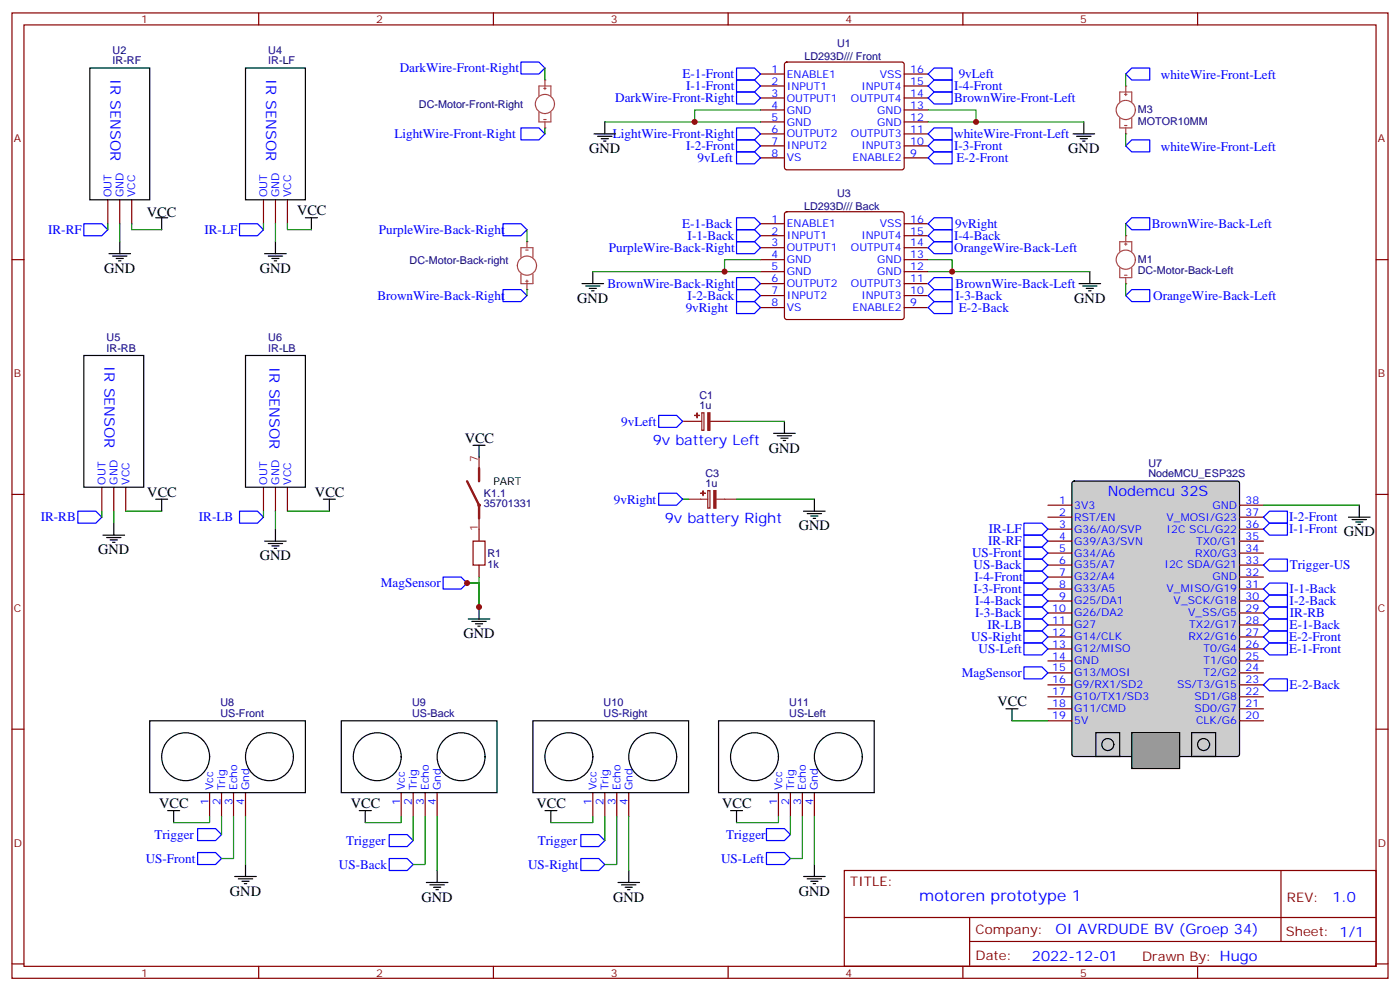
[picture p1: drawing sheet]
<svg xmlns="http://www.w3.org/2000/svg" width="412mm" height="292mm" viewBox="0 0 412 292" stroke-linecap="round" stroke-linejoin="round" font-family="sans-serif">
<g fill="none" stroke="#870000" stroke-width=".35">
<path d="M3.5 3.8h405.4v284.3h-405.4zM7.1 7.3h398.2v277.3h-398.2zM76.2 3.8v3.5M145.3 3.8v3.5M214.5 3.8v3.5M283.6 3.8v3.5M352.8 3.8v3.5M3.5 76.5h3.6M224 76.5h7.1M224 65.9h7.1M224 69.4h7.1M224 73h7.1"/>
<path d="M231.3 62.6l.5-.2h33.8l.5 .2 .2 .5v30.3l-.2 .5-.5 .2h-33.8l-.5-.2-.2-.5v-30.3zM266.3 76.5h7.1M266.3 65.9h7.1M266.3 69.4h7.1M266.3 73h7.1M405.3 76.5h3.6M224 80h7.1M224 83.5h7.1M224 87.1h7.1M224 90.6h7.1M266.3 80h7.1M266.3 83.5h7.1"/>
<path d="M266.3 87.1h7.1M266.3 90.6h7.1M3.5 145.6h3.6M405.3 145.6h3.6M3.5 214.8h3.6M405.3 214.8h3.6M248.7 256.4h156.6v28.2h-156.6zM377.3 256.4v20.9M248.7 270.2h156.5M285.6 277.3h119.6M285.6 270.2v14.2M3.5 283.9h3.6"/>
<path d="M76.2 284.6v3.5M145.3 284.6v3.5M214.5 284.6v3.5M283.6 284.6v3.5M352.8 284.6v3.5M405.3 283.9h3.6"/>
</g>
<path d="M202.8 147h5.7M208.5 144.5h.6v5.2h-.6zM211 147h6" fill="none" stroke="#8c2424" stroke-width=".35"/>
<g fill="#8c2424" stroke="#8c2424" stroke-width=".35">
<path d="M210.3 144.5h.6v5.2h-.6z"/>
<path d="M207.1 144.6v1.4z"/>
<path d="M206.4 145.3h1.4z"/>
</g>
<g fill="none" stroke="#a64a4a" stroke-width=".35">
<path d="M329.8 74v-2.8h3.6v2.8M329.8 79v2.8h3.6v-2.8M331.3 71.9h.7M331.6 69.4v1.8M331.6 71.5v.7M331.3 81.1h.7M331.6 81.8v1.7"/>
<circle cx="331.6" cy="76.5" r="2.82"/>
</g>
<g fill="#a64a4a">
<circle cx="331.6" cy="69.4" r=".18"/>
<circle cx="331.6" cy="83.5" r=".18"/>
</g>
<path d="M152.4 78.2a2.82 2.82 0 0 1 4-2.5 2.82 2.82 0 0 1 .6 4.7 2.82 2.82 0 0 1-4.5-1.5l-.1-.7M153.5 75.8v-2.8h3.5v2.8M154.9 73.7h.7M155.2 71.2v1.8M153.5 80.7v2.8h3.5v-2.8M154.9 82.8h.7M155.2 82.5v.7M155.2 83.5v1.8" fill="none" stroke="#a64a4a" stroke-width=".35"/>
<g fill="#a64a4a">
<circle cx="155.2" cy="85.3" r=".18"/>
<circle cx="155.2" cy="71.2" r=".18"/>
</g>
<g fill="none" stroke="#a64a4a" stroke-width=".35">
<path d="M329.8 29.9v-2.8h3.6v2.8M329.8 34.9v2.8h3.6v-2.8M331.3 27.8h.7M331.3 37h.7M331.6 25.3v1.8M331.6 27.4v.8M331.6 37.7v1.7"/>
<circle cx="331.6" cy="32.4" r="2.82"/>
</g>
<g fill="#a64a4a">
<circle cx="331.6" cy="25.3" r=".18"/>
<circle cx="331.6" cy="39.4" r=".18"/>
</g>
<g fill="none" stroke="#a64a4a" stroke-width=".35">
<path d="M158.7 28.2v-2.9h3.6v2.9M158.7 33.1v2.8h3.6v-2.8M160.2 26h.7M160.2 35.2h.7M160.5 23.6v1.7M160.5 25.7v.7M160.5 35.9v1.8"/>
<circle cx="160.5" cy="30.6" r="2.82"/>
</g>
<g fill="#a64a4a">
<circle cx="160.5" cy="23.6" r=".18"/>
<circle cx="160.5" cy="37.7" r=".18"/>
</g>
<g fill="none" stroke="#870000" stroke-width=".35">
<path d="M231.3 18.5l.5-.2h33.8l.5 .2 .2 .5v30.3l-.2 .5-.5 .2h-33.8l-.5-.2-.2-.5v-30.3zM224 21.8h7.1M224 25.3h7.1M224 28.9h7.1M224 32.4h7.1M224 35.9h7.1M224 39.4h7.1M266.3 21.8h7.1M266.3 25.3h7.1M266.3 28.9h7.1M266.3 32.4h7.1M266.3 35.9h7.1"/>
<path d="M266.3 39.4h7.1M224 43h7.1M224 46.5h7.1M266.3 43h7.1M266.3 46.5h7.1"/>
</g>
<path d="M201.1 124.1h5.6M206.7 121.6h.7v5.2h-.7zM209.2 124.1h6" fill="none" stroke="#8c2424" stroke-width=".35"/>
<g fill="#8c2424" stroke="#8c2424" stroke-width=".35">
<path d="M208.5 121.6h.6v5.2h-.6z"/>
<path d="M205.3 121.6l.1 1.4z"/>
<path d="M204.6 122.3l1.4 .1z"/>
</g>
<path d="M316 141.9l.4-.2h48l.7 .4v80l-.4 .7h-48.3l-.6-.4-.1-80z" fill="#ccc" stroke="#000" stroke-width=".35"/>
<g fill="none" stroke="#870000" stroke-width=".35">
<path d="M308.7 152.3h7M308.7 155.9h7M308.7 159.4h7M308.7 148.8h7M365.1 152.3h7.1M365.1 155.9h7.1M365.1 159.4h7.1M365.1 148.8h7.1M308.7 162.9h7M308.7 166.4h7M308.7 170h7M308.7 173.5h7"/>
<path d="M308.7 177h7M365.1 162.9h7.1M365.1 166.4h7.1M365.1 170h7.1M365.1 173.5h7.1M365.1 177h7.1M308.7 180.6h7M308.7 184.1h7M308.7 187.6h7M308.7 191.1h7M308.7 194.7h7M308.7 198.2h7"/>
<path d="M365.1 180.6h7.1M365.1 184.1h7.1M365.1 187.6h7.1M365.1 191.1h7.1M365.1 194.7h7.1M365.1 198.2h7.1M308.7 201.7h7M308.7 205.2h7M308.7 208.8h7M308.7 212.3h7M365.1 201.7h7.1M365.1 205.2h7.1"/>
<path d="M365.1 208.8h7.1M365.1 212.3h7.1"/>
</g>
<path d="M333.4 215.8h14.1v10.6h-14.1z" fill="#999" stroke="#000" stroke-width=".35"/>
<g fill="none" stroke="#000" stroke-width=".35">
<path d="M26.5 20h17.6v38.8h-17.6zM72.3 20h17.7v38.8h-17.7zM175 39.4h6.3M178.2 35.9v3.5M316.1 39.4h6.3M319.3 35.9v3.5M176 40.1h4.3M177.1 40.9h2.1M177.8 41.6h.7M317.1 40.1h4.3M318.2 40.9h2.1M318.9 41.6h.7"/>
<path d="M32.1 74.7h6.4M33.2 75.4h4.2M34.2 76.1h2.1M34.9 76.8h.7M35.3 71.2v3.5M45.9 64.1h3.5M47.6 64.1v3.6M78 74.7h6.3M79 75.4h4.3M80.1 76.1h2.1M80.8 76.8h.7M81.1 71.2v3.5"/>
<path d="M90 64.1h3.5M91.7 64.1v3.6M171.4 83.5h6.4M172.5 84.2h4.2M173.6 84.9h2.1M174.3 85.7h.7M174.6 80v3.5M317.9 83.5h6.3M318.9 84.2h4.2M320 84.9h2.1M320.7 85.7h.7M321 80v3.5"/>
<path d="M24.7 104.7h17.6v38.8h-17.6zM72.3 104.7h17.7v38.8h-17.7zM139.3 131.2h3.6M141.1 131.2v3.5M227.9 127.6h6.3M229 128.3h4.2M230 129h2.1M230.7 129.8h.7M231.1 124.1v3.5M30.3 157.6h6.4M31.4 158.3h4.2M32.5 159h2.1"/>
<path d="M33.2 159.7h.7M33.5 154.1v3.5M45.9 147h3.5M47.6 147v3.6M78 159.4h6.3M81.1 155.9v3.5M95.2 147h3.6M97 147v3.6M236.7 150.6h6.4M237.8 151.3h4.2M238.8 152h2.1M239.5 152.7h.7"/>
<path d="M239.9 147v3.6M397.2 152.3h6.4M398.3 153h4.2M399.3 153.7h2.2M400 154.4h.8M400.4 148.8v3.5M79 160.1h4.3M80.1 160.8h2.1M80.8 161.5h.7M141.1 178.8v3.5M137.9 182.3h6.4M139 183h4.2"/>
<path d="M140.1 183.7h2.1M140.8 184.4h.7M44.1 212.3h45.9v21.2h-45.9zM100.5 212.3h45.9v21.2h-45.9zM157 212.3h45.8v21.2h-45.8zM211.7 212.3h45.8v21.2h-45.8zM296.3 208.8h3.6M298.1 208.8v3.5M322.8 215.8h7v7h-7zM351 215.8h7.1v7h-7.1zM49.4 238.8h3.5M51.2 238.8v3.5"/>
<path d="M105.8 238.8h3.6M107.6 238.8v3.5M160.5 238.8h3.5M162.3 238.8v3.5M215.2 238.8h3.5M217 238.8v3.5M69.1 258.2h6.4M70.2 258.9h4.2M71.3 259.6h2.1M72.3 254.6v3.6M125.6 259.9h6.3M128.8 256.4v3.5"/>
<path d="M182 259.9h6.4M185.2 256.4v3.5M236.7 258.2h6.4M237.8 258.9h4.2M238.8 259.6h2.1M239.9 254.6v3.6M72 260.3h.7M126.6 260.6h4.3M127.7 261.3h2.1M128.4 262h.7M183.1 260.6h4.2M184.1 261.3h2.2"/>
<path d="M184.9 262h.7M239.5 260.3h.7"/>
<circle cx="326.3" cy="219.3" r="1.76"/>
<circle cx="354.5" cy="219.3" r="1.76"/>
<circle cx="54.7" cy="222.9" r="7.1"/>
<circle cx="79.4" cy="222.9" r="7.1"/>
<circle cx="111.1" cy="222.9" r="7.1"/>
<circle cx="135.8" cy="222.9" r="7.1"/>
<circle cx="167.6" cy="222.9" r="7.1"/>
<circle cx="192.3" cy="222.9" r="7.1"/>
<circle cx="222.2" cy="222.9" r="7.1"/>
<circle cx="246.9" cy="222.9" r="7.1"/>
</g>
<g fill="none" stroke="#00f" stroke-width=".35">
<path d="M153.5 18.3h5.2l1.8 1.7-1.8 1.8h-5.2zM153.5 37.7h5.2l1.8 1.7-1.8 1.8h-5.2zM217 23.6h5.2l1.8 1.7-1.8 1.8h-5.2zM217 37.7h5.2l1.8 1.7-1.8 1.8h-5.2zM217 27.1h5.2l1.8 1.8-1.8 1.7h-5.2zM217 20h5.2l1.8 1.8-1.8 1.8h-5.2zM273.4 28.9l1.8-1.8h5.3v3.5h-5.3zM275.2 23.6h5.3v3.5h-5.3l-1.8-1.8zM275.2 37.7h5.3v3.5h-5.3l-1.8-1.8zM275.2 20h5.3v3.6h-5.3l-1.8-1.8zM333.4 20h5.3v3.6h-5.3l-1.8-1.8zM217 41.2h5.2l1.8 1.8-1.8 1.7h-5.2z"/>
<path d="M217 44.7h5.2l1.8 1.8-1.8 1.8h-5.2zM273.4 43l1.8-1.8h5.3v3.5h-5.3zM275.2 44.7h5.3v3.6h-5.3l-1.8-1.8zM333.4 41.2h5.3v3.5h-5.3l-1.8-1.7zM24.7 65.9h5.3l1.7 1.8-1.7 1.7h-5.3zM70.6 65.9h5.2l1.8 1.8-1.8 1.7h-5.2zM148.2 65.9h5.3l1.7 1.8-1.7 1.7h-5.3zM217 71.2h5.2l1.8 1.8-1.8 1.7h-5.2zM217 67.7h5.2l1.8 1.7-1.8 1.8h-5.2zM217 64.1h5.2l1.8 1.8-1.8 1.8h-5.2zM273.4 65.9l1.8-1.8h5.3v3.6h-5.3zM275.2 67.7h5.3v3.5h-5.3l-1.8-1.8z"/>
<path d="M275.2 71.2h5.3v3.5h-5.3l-1.8-1.7zM333.4 64.1h5.3v3.6h-5.3l-1.8-1.8zM148.2 85.3h5.3l1.7 1.8-1.7 1.7h-5.3zM217 81.8h5.2l1.8 1.7-1.8 1.8h-5.2zM217 85.3h5.2l1.8 1.8-1.8 1.7h-5.2zM217 88.8h5.2l1.8 1.8-1.8 1.8h-5.2zM273.4 83.5l1.8-1.7h5.3v3.5h-5.3zM273.4 90.6l1.8-1.8h5.3v3.6h-5.3zM275.2 85.3h5.3v3.5h-5.3l-1.8-1.7zM331.6 87.1l1.8-1.8h5.3v3.5h-5.3zM194 122.3h5.3l1.8 1.8-1.8 1.8h-5.3zM22.9 150.6h5.3l1.8 1.7-1.8 1.8h-5.3z"/>
<path d="M70.6 150.6h5.2l1.8 1.7-1.8 1.8h-5.2zM194 145.3h5.3l1.8 1.7-1.8 1.8h-5.3zM301.6 154.1h5.3l1.8 1.8-1.8 1.7h-5.3zM301.6 157.6h5.3l1.8 1.8-1.8 1.7h-5.3zM372.2 155.9l1.7-1.8h5.3v3.5h-5.3zM372.2 152.3l1.7-1.7h5.3v3.5h-5.3zM130.5 170h5.3l1.8 1.7-1.8 1.8h-5.3zM301.6 161.1h5.3l1.8 1.8-1.8 1.8h-5.3zM301.6 164.7h5.3l1.8 1.7-1.8 1.8h-5.3zM301.6 171.7h5.3l1.8 1.8-1.8 1.8h-5.3zM301.6 168.2h5.3l1.8 1.8-1.8 1.7h-5.3zM301.6 175.3h5.3l1.8 1.7-1.8 1.8h-5.3z"/>
<path d="M301.6 178.8h5.3l1.8 1.8-1.8 1.7h-5.3zM372.2 177l1.7-1.7h5.3v3.5h-5.3zM372.2 166.4l1.7-1.7h5.3v3.5h-5.3zM373.9 171.7h5.3v3.6h-5.3l-1.7-1.8zM301.6 189.4h5.3l1.8 1.7-1.8 1.8h-5.3zM301.6 185.8h5.3l1.8 1.8-1.8 1.8h-5.3zM301.6 182.3h5.3l1.8 1.8-1.8 1.7h-5.3zM301.6 196.4h5.3l1.8 1.8-1.8 1.8h-5.3zM372.2 187.6l1.7-1.8h5.3v3.6h-5.3zM372.2 184.1l1.7-1.8h5.3v3.5h-5.3zM372.2 180.6l1.7-1.8h5.3v3.5h-5.3zM373.9 189.4h5.3v3.5h-5.3l-1.7-1.8z"/>
<path d="M372.2 201.7l1.7-1.7h5.3v3.5h-5.3zM58.2 244.1h5.3l1.8 1.7-1.8 1.8h-5.3zM58.2 251.1h5.3l1.8 1.8-1.8 1.7h-5.3zM114.7 245.8h5.2l1.8 1.8-1.8 1.7h-5.2zM114.7 252.9h5.2l1.8 1.7-1.8 1.8h-5.2zM171.1 245.8h5.3l1.8 1.8-1.8 1.7h-5.3zM171.1 252.9h5.3l1.8 1.7-1.8 1.8h-5.3zM225.8 244.1h5.3l1.7 1.7-1.7 1.8h-5.3zM225.8 251.1h5.3l1.7 1.8-1.7 1.7h-5.3z"/>
</g>
<g fill="none" stroke="#008700" stroke-width=".35">
<path d="M160.5 20v3.6M160.5 37.7v1.7M178.2 35.9h45.8M224 32.4h-19.4v3.5M273.4 32.4h14.1v3.5M273.4 35.9h45.9M331.6 21.8v3.5M331.6 39.4v3.6M31.7 65.9v1.8M35.3 65.9v5.3M38.8 65.9v1.8h8.8M77.6 65.9v1.8"/>
<path d="M81.1 65.9v5.3M84.7 65.9v1.8h7M155.2 67.7v3.5M224 76.5h-10.6v3.5M273.4 76.5h7.1v3.5M331.6 65.9v3.5M155.2 85.3v1.8M174.6 80h49.4M273.4 80h47.6M331.6 83.5v3.6M215.2 124.1h15.9M30 150.6v1.7"/>
<path d="M33.5 150.6v3.5M37 150.6h10.6M77.6 150.6v1.7M81.1 150.6v5.3M84.7 150.6h12.3M201.1 147h1.7M217 147h22.9M372.2 148.8h28.2M141.1 170v1.7h-3.5h3.5v7.1M298.1 212.3h10.6M61.7 240.5v1.8h-10.5M65.3 240.5v5.3"/>
<path d="M68.8 240.5v12.4h-3.5M72.3 240.5v14.1M118.2 240.5v1.8h-10.6M121.7 240.5v7.1M125.2 240.5v14.1h-3.5M128.8 240.5v15.9M174.6 240.5v1.8h-12.3M178.2 240.5v7.1M181.7 240.5v14.1h-3.5M185.2 240.5v15.9M229.3 240.5v1.8h-12.3M232.8 240.5v5.3"/>
<path d="M236.4 240.5v12.4h-3.6M239.9 240.5v14.1"/>
</g>
<g fill="none" stroke="#870000" stroke-width=".35">
<path d="M31.7 58.8v7.1M35.3 58.8v7.1M38.8 58.8v7.1M77.6 58.8v7.1M81.1 58.8v7.1M84.7 58.8v7.1M30 143.5v7.1M33.5 143.5v7.1M37 143.5v7.1M77.6 143.5v7.1M81.1 143.5v7.1M84.7 143.5v7.1"/>
<path d="M141.1 155.9v3.5M141.1 166.4v3.6M61.7 233.5v7M65.3 233.5v7M68.8 233.5v7M72.3 233.5v7M118.2 233.5v7M121.7 233.5v7M125.2 233.5v7M128.8 233.5v7M174.6 233.5v7M178.2 233.5v7"/>
<path d="M181.7 233.5v7M185.2 233.5v7M229.3 233.5v7M232.8 233.5v7M236.4 233.5v7M239.9 233.5v7"/>
</g>
<path d="M141.1 137.9v3.8M137.6 141.7l3.5 7.1v3.9" fill="none" stroke="#8c2424" stroke-width=".71"/>
<g fill="none" stroke="#8c2424" stroke-width=".35">
<path d="M141.1 134.7v3.5M141.1 152.3v3.6"/>
<circle cx="141.1" cy="148.8" r=".35"/>
</g>
<path d="M139.3 159.4h3.6v7h-3.6z" fill="none" stroke="#a10000" stroke-width=".35"/>
<g fill="#c00">
<circle cx="213.4" cy="80" r=".88"/>
<circle cx="280.5" cy="80" r=".88"/>
<circle cx="287.5" cy="35.9" r=".88"/>
<circle cx="204.6" cy="35.9" r=".88"/>
<circle cx="141.1" cy="178.8" r=".88"/>
<circle cx="137.6" cy="171.7" r=".88"/>
</g>
<text font-size="4.6" fill="#00f" x="270.8" y="265.4">motoren prototype 1</text>
<g font-size="4.2" fill="#00f">
<text x="32.5" y="23.3" transform="rotate(90 32.5 23.3)">IR SENSOR</text>
<text x="78.4" y="23.3" transform="rotate(90 78.4 23.3)">IR SENSOR</text>
<text x="30.8" y="107.9" transform="rotate(90 30.8 107.9)">IR SENSOR</text>
<text x="79.4" y="108.2" transform="rotate(90 79.4 108.2)">IR SENSOR</text>
<text x="192.3" y="131.2">9v battery Left</text>
<text x="326.3" y="146">Nodemcu 32S</text>
<text x="195.8" y="154.1">9v battery Right</text>
<text x="392.5" y="265.7">1.0</text>
<text x="310.9" y="275.2">OI AVRDUDE BV (Groep 34)</text>
<text x="304" y="283">2022-12-01</text>
</g>
<g font-size="4.2">
<text x="173.6" y="45.1">GND</text>
<text x="314.7" y="45.1">GND</text>
<text x="43.3" y="63.8">VCC</text>
<text x="87.5" y="63.4">VCC</text>
<text x="30.7" y="80.4">GND</text>
<text x="76.6" y="80.4">GND</text>
<text x="170" y="89.2">GND</text>
<text x="316.4" y="89.2">GND</text>
<text x="136.9" y="130.5">VCC</text>
<text x="226.5" y="133.3">GND</text>
<text x="43.4" y="146.3">VCC</text>
<text x="92.8" y="146.3">VCC</text>
<text x="235.3" y="156.2">GND</text>
<text x="28.9" y="163.3">GND</text>
<text x="76.6" y="165">GND</text>
<text x="136.5" y="188">GND</text>
<text x="293.9" y="208.1">VCC</text>
<text x="46.9" y="238.1">VCC</text>
<text x="103.4" y="238.1">VCC</text>
<text x="158" y="238.1">VCC</text>
<text x="212.7" y="238.1">VCC</text>
<text x="67.7" y="263.8">GND</text>
<text x="235.3" y="263.8">GND</text>
<text x="124.2" y="265.6">GND</text>
<text x="180.6" y="265.6">GND</text>
</g>
<g font-size="3.9" fill="#00f">
<text x="117.8" y="21.3">DarkWire-Front-Right</text>
<text x="201" y="23.1">E-1-Front</text>
<text x="282.4" y="23">9vLeft</text>
<text x="342" y="23.2">whiteWire-Front-Left</text>
<text x="202.1" y="26.6">I-1-Front</text>
<text x="281.1" y="26.6">I-4-Front</text>
<text x="181.3" y="30.1">DarkWire-Front-Right</text>
<text x="281.1" y="30.2">BrownWire-Front-Left</text>
<text x="116.2" y="40.6">LightWire-Front-Right</text>
<text x="180.6" y="40.7">LightWire-Front-Right</text>
<text x="281.1" y="40.8">whiteWire-Front-Left</text>
<text x="202.1" y="44.2">I-2-Front</text>
<text x="205.5" y="47.7">9vLeft</text>
<text x="281.1" y="44.3">I-3-Front</text>
<text x="281.8" y="47.7">E-2-Front</text>
<text x="342" y="44.4">whiteWire-Front-Left</text>
<text x="14.2" y="68.9">IR-RF</text>
<text x="60.2" y="68.9">IR-LF</text>
<text x="111.6" y="68.8">PurpleWire-Back-Right</text>
<text x="200.9" y="67.1">E-1-Back</text>
<text x="202.6" y="70.7">I-1-Back</text>
<text x="281" y="70.7">I-4-Back</text>
<text x="281.4" y="67.1">9vRight</text>
<text x="339.3" y="67.2">BrownWire-Back-Left</text>
<text x="179.3" y="74.2">PurpleWire-Back-Right</text>
<text x="281.1" y="74.3">OrangeWire-Back-Left</text>
<text x="111.2" y="88.2">BrownWire-Back-Right</text>
<text x="178.9" y="84.8">BrownWire-Back-Right</text>
<text x="202.6" y="88.3">I-2-Back</text>
<text x="281.5" y="84.9">BrownWire-Back-Left</text>
<text x="281.5" y="88.5">I-3-Back</text>
<text x="339.7" y="88.5">OrangeWire-Back-Left</text>
<text x="202" y="91.8">9vRight</text>
<text x="282.4" y="91.8">E-2-Back</text>
<text x="183" y="125.4">9vLeft</text>
<text x="180.8" y="148.3">9vRight</text>
<text x="12" y="153.5">IR-RB</text>
<text x="58.6" y="153.6">IR-LB</text>
<text x="379.8" y="153.5">I-2-Front</text>
<text x="291.1" y="160.6">IR-RF</text>
<text x="291.3" y="157.1">IR-LF</text>
<text x="379.8" y="157">I-1-Front GND</text>
<text x="286.3" y="164.2">US-Front</text>
<text x="286.8" y="167.7">US-Back</text>
<text x="379.9" y="167.6">Trigger-US</text>
<text x="112.2" y="173">MagSensor</text>
<text x="287.1" y="171.1">I-4-Front</text>
<text x="286.8" y="174.7">I-3-Front</text>
<text x="287.2" y="178.3">I-4-Back</text>
<text x="379.9" y="178.2">I-2-Back</text>
<text x="379.9" y="174.7">I-1-Back</text>
<text x="287.2" y="181.8">I-3-Back</text>
<text x="290.9" y="185.3">IR-LB</text>
<text x="379.9" y="185.3">E-1-Back</text>
<text x="379.9" y="181.7">IR-RB</text>
<text x="286.1" y="188.9">US-Right</text>
<text x="379.8" y="188.8">E-2-Front</text>
<text x="288.3" y="192.4">US-Left</text>
<text x="379.8" y="192.3">E-1-Front</text>
<text x="283.3" y="199.4">MagSensor</text>
<text x="379.9" y="202.9">E-2-Back</text>
<text x="45.5" y="247.1">Trigger</text>
<text x="101.9" y="248.8">Trigger</text>
<text x="158.4" y="248.8">Trigger</text>
<text x="213.9" y="247.1">Trigger</text>
<text x="42.9" y="254.1">US-Front</text>
<text x="99.8" y="255.9">US-Back</text>
<text x="155.6" y="255.9">US-Right</text>
<text x="212.4" y="254.1">US-Left</text>
</g>
<g font-size="3.9" fill="#800">
<text x="250.5" y="261">TITLE:</text>
<text x="379.1" y="265.7">REV:</text>
<text x="287.4" y="275.2">Company:</text>
<text x="378.7" y="275.8">Sheet: 1/1</text>
<text x="287.4" y="282.9">Date:</text>
<text x="336.4" y="282.9">Drawn By: Hugo</text>
</g>
<g font-size="3.2" fill="#800">
<text x="41.6" y="6.8">1</text>
<text x="110.8" y="6.8">2</text>
<text x="179.9" y="6.8">3</text>
<text x="249.1" y="6.8">4</text>
<text x="318.2" y="6.8">5</text>
<text x="4.1" y="41.9">A</text>
<text x="405.9" y="41.9">A</text>
<text x="4.1" y="111.1">B</text>
<text x="405.9" y="111.1">B</text>
<text x="4.1" y="180.2">C</text>
<text x="405.9" y="180.2">C</text>
<text x="4.1" y="249.3">D</text>
<text x="405.9" y="249.3">D</text>
<text x="41.6" y="287.6">1</text>
<text x="110.8" y="287.6">2</text>
<text x="179.9" y="287.6">3</text>
<text x="249.1" y="287.6">4</text>
<text x="318.2" y="287.6">5</text>
</g>
<g font-size="3.2" fill="#000080">
<text x="33.2" y="15.8">U2</text>
<text x="79" y="15.8">U4</text>
<text x="237" y="17.7">LD293D/// Front</text>
<text x="246.6" y="14">U1</text>
<text x="33.2" y="19">IR-RF</text>
<text x="79" y="19">IR-LF</text>
<text x="123.4" y="31.8">DC-Motor-Front-Right</text>
<text x="335.1" y="33.3">M3</text>
<text x="335.1" y="36.7">MOTOR10MM</text>
<text x="246.6" y="58.1">U3</text>
<text x="236.9" y="61.8">LD293D/// Back</text>
<text x="120.7" y="77.6">DC-Motor-Back-right</text>
<text x="335.1" y="77.4">M1</text>
<text x="335.1" y="80.8">DC-Motor-Back-Left</text>
<text x="31.4" y="100.5">U5</text>
<text x="79" y="100.5">U6</text>
<text x="31.4" y="103.6">IR-RB</text>
<text x="79" y="103.6">IR-LB</text>
<text x="206" y="117.4">C1</text>
<text x="206" y="120.5">1u</text>
<text x="338.3" y="137.5">U7</text>
<text x="207.8" y="143.4">1u</text>
<text x="207.8" y="140.4">C3</text>
<text x="338.3" y="140.6">NodeMCU_ESP32S</text>
<text x="142.5" y="149.5">35701331</text>
<text x="142.5" y="146.3">K1.1</text>
<text x="143.6" y="167.2">1k</text>
<text x="143.6" y="164.1">R1</text>
<text x="64.9" y="208.1">U8</text>
<text x="121.4" y="208.1">U9</text>
<text x="177.8" y="208.1">U10</text>
<text x="232.5" y="208.1">U11</text>
<text x="64.9" y="211.2">US-Front</text>
<text x="121.4" y="211.2">US-Back</text>
<text x="177.8" y="211.2">US-Right</text>
<text x="232.5" y="211.2">US-Left</text>
</g>
<g font-size="3.2" fill="#00f">
<text x="227.3" y="21.4">1</text>
<text x="231.8" y="22.9">ENABLE1</text>
<text x="259.1" y="22.9">VSS</text>
<text x="268.1" y="21.4">16</text>
<text x="227.3" y="25">2</text>
<text x="227.3" y="28.5">3</text>
<text x="231.8" y="26.4">INPUT1</text>
<text x="231.8" y="29.9">OUTPUT1</text>
<text x="250.7" y="29.9">OUTPUT4</text>
<text x="253.7" y="26.4">INPUT4</text>
<text x="268.1" y="28.5">14</text>
<text x="268.1" y="25">15</text>
<text x="227.3" y="32">4</text>
<text x="227.3" y="35.6">5</text>
<text x="231.8" y="33.4">GND</text>
<text x="258.4" y="33.4">GND</text>
<text x="268.1" y="35.6">12</text>
<text x="268.1" y="32">13</text>
<text x="227.3" y="39.1">6</text>
<text x="231.8" y="37">GND</text>
<text x="231.8" y="40.5">OUTPUT2</text>
<text x="250.7" y="40.5">OUTPUT3</text>
<text x="258.4" y="37">GND</text>
<text x="268.1" y="39.1">11</text>
<text x="227.3" y="42.6">7</text>
<text x="227.3" y="46.1">8</text>
<text x="231.8" y="44">INPUT2</text>
<text x="231.8" y="47.6">VS</text>
<text x="251.1" y="47.6">ENABLE2</text>
<text x="253.7" y="44">INPUT3</text>
<text x="268.1" y="46.1">9</text>
<text x="268.1" y="42.6">10</text>
<text x="32.8" y="58.1" transform="rotate(-90 32.8 58.1)">OUT</text>
<text x="36.3" y="58.1" transform="rotate(-90 36.3 58.1)">GND</text>
<text x="39.9" y="58.1" transform="rotate(-90 39.9 58.1)">VCC</text>
<text x="78.7" y="58.1" transform="rotate(-90 78.7 58.1)">OUT</text>
<text x="82.2" y="58.1" transform="rotate(-90 82.2 58.1)">GND</text>
<text x="85.7" y="58.1" transform="rotate(-90 85.7 58.1)">VCC</text>
<text x="227.3" y="65.5">1</text>
<text x="268.1" y="65.5">16</text>
<text x="227.3" y="69.1">2</text>
<text x="231.8" y="67">ENABLE1</text>
<text x="231.8" y="70.5">INPUT1</text>
<text x="253.7" y="70.5">INPUT4</text>
<text x="259.1" y="67">VSS</text>
<text x="268.1" y="69.1">15</text>
<text x="227.3" y="72.6">3</text>
<text x="227.3" y="76.1">4</text>
<text x="231.8" y="74">OUTPUT1</text>
<text x="231.8" y="77.5">GND</text>
<text x="250.7" y="74">OUTPUT4</text>
<text x="258.4" y="77.5">GND</text>
<text x="268.1" y="76.1">13</text>
<text x="268.1" y="72.6">14</text>
<text x="227.3" y="79.7">5</text>
<text x="227.3" y="83.2">6</text>
<text x="231.8" y="81.1">GND</text>
<text x="258.4" y="81.1">GND</text>
<text x="268.1" y="83.2">11</text>
<text x="268.1" y="79.7">12</text>
<text x="227.3" y="86.7">7</text>
<text x="231.8" y="84.6">OUTPUT2</text>
<text x="231.8" y="88.1">INPUT2</text>
<text x="250.7" y="84.6">OUTPUT3</text>
<text x="253.7" y="88.1">INPUT3</text>
<text x="268.1" y="86.7">10</text>
<text x="227.3" y="90.2">8</text>
<text x="231.8" y="91.7">VS</text>
<text x="251.1" y="91.7">ENABLE2</text>
<text x="268.1" y="90.2">9</text>
<text x="31" y="142.8" transform="rotate(-90 31 142.8)">OUT</text>
<text x="34.6" y="142.8" transform="rotate(-90 34.6 142.8)">GND</text>
<text x="38.1" y="142.8" transform="rotate(-90 38.1 142.8)">VCC</text>
<text x="78.7" y="142.8" transform="rotate(-90 78.7 142.8)">OUT</text>
<text x="82.2" y="142.8" transform="rotate(-90 82.2 142.8)">GND</text>
<text x="85.7" y="142.8" transform="rotate(-90 85.7 142.8)">VCC</text>
<text x="312" y="148.4">1</text>
<text x="316.4" y="149.8">3V3</text>
<text x="357.1" y="149.8">GND</text>
<text x="366.9" y="148.4">38</text>
<text x="312" y="151.9">2</text>
<text x="312" y="155.4">3</text>
<text x="316.4" y="153.3">RST/EN</text>
<text x="343.6" y="153.3">V_MOSI/G23</text>
<text x="366.9" y="155.4">36</text>
<text x="366.9" y="151.9">37</text>
<text x="312" y="159">4</text>
<text x="316.4" y="156.9">G36/A0/SVP</text>
<text x="316.4" y="160.4">G39/A3/SVN</text>
<text x="343.7" y="156.9">I2C SCL/G22</text>
<text x="352.4" y="160.4">TX0/G1</text>
<text x="366.9" y="159">35</text>
<text x="312" y="162.5">5</text>
<text x="312" y="166">6</text>
<text x="316.4" y="163.9">G34/A6</text>
<text x="316.4" y="167.4">G35/A7</text>
<text x="343" y="167.4">I2C SDA/G21</text>
<text x="352.1" y="163.9">RX0/G3</text>
<text x="366.9" y="166">33</text>
<text x="366.9" y="162.5">34</text>
<text x="312" y="169.6">7</text>
<text x="312" y="173.1">8</text>
<text x="316.4" y="171">G32/A4</text>
<text x="357.1" y="171">GND</text>
<text x="366.9" y="173.1">31</text>
<text x="366.9" y="169.6">32</text>
<text x="312" y="176.6">9</text>
<text x="316.4" y="174.5">G33/A5</text>
<text x="316.4" y="178">G25/DA1</text>
<text x="343.6" y="174.5">V_MISO/G19</text>
<text x="345.7" y="178">V_SCK/G18</text>
<text x="366.9" y="176.6">30</text>
<text x="309.9" y="180.1">10</text>
<text x="309.9" y="183.7">11</text>
<text x="316.4" y="181.6">G26/DA2</text>
<text x="316.4" y="185.1">G27</text>
<text x="350" y="181.6">V_SS/G5</text>
<text x="350.3" y="185.1">TX2/G17</text>
<text x="366.9" y="183.7">28</text>
<text x="366.9" y="180.1">29</text>
<text x="309.9" y="187.2">12</text>
<text x="309.9" y="190.7">13</text>
<text x="316.4" y="188.6">G14/CLK</text>
<text x="350.1" y="188.6">RX2/G16</text>
<text x="366.9" y="190.7">26</text>
<text x="366.9" y="187.2">27</text>
<text x="309.9" y="194.3">14</text>
<text x="309.9" y="197.8">15</text>
<text x="316.4" y="192.1">G12/MISO</text>
<text x="316.4" y="195.7">GND</text>
<text x="354.5" y="195.7">T1/G0</text>
<text x="354.5" y="192.1">T0/G4</text>
<text x="366.9" y="197.8">24</text>
<text x="366.9" y="194.3">25</text>
<text x="309.9" y="201.3">16</text>
<text x="316.4" y="199.2">G13/MOSI</text>
<text x="316.4" y="202.7">G9/RX1/SD2</text>
<text x="346.7" y="202.7">SS/T3/G15</text>
<text x="354.5" y="199.2">T2/G2</text>
<text x="366.9" y="201.3">23</text>
<text x="309.9" y="204.8">17</text>
<text x="309.9" y="208.4">18</text>
<text x="316.4" y="206.2">G10/TX1/SD3</text>
<text x="316.4" y="209.8">G11/CMD</text>
<text x="351.9" y="209.8">SD0/G7</text>
<text x="351.9" y="206.2">SD1/G8</text>
<text x="366.9" y="208.4">21</text>
<text x="366.9" y="204.8">22</text>
<text x="309.9" y="211.9">19</text>
<text x="316.4" y="213.3">5V</text>
<text x="352.3" y="213.3">CLK/G6</text>
<text x="366.9" y="211.9">20</text>
<text x="62.8" y="232.8" transform="rotate(-90 62.8 232.8)">Vcc</text>
<text x="66.3" y="232.8" transform="rotate(-90 66.3 232.8)">Trig</text>
<text x="69.8" y="232.8" transform="rotate(-90 69.8 232.8)">Echo</text>
<text x="73.4" y="232.8" transform="rotate(-90 73.4 232.8)">Gnd</text>
<text x="119.2" y="232.8" transform="rotate(-90 119.2 232.8)">Vcc</text>
<text x="122.8" y="232.8" transform="rotate(-90 122.8 232.8)">Trig</text>
<text x="126.3" y="232.8" transform="rotate(-90 126.3 232.8)">Echo</text>
<text x="129.8" y="232.8" transform="rotate(-90 129.8 232.8)">Gnd</text>
<text x="175.7" y="232.8" transform="rotate(-90 175.7 232.8)">Vcc</text>
<text x="179.2" y="232.8" transform="rotate(-90 179.2 232.8)">Trig</text>
<text x="182.7" y="232.8" transform="rotate(-90 182.7 232.8)">Echo</text>
<text x="186.3" y="232.8" transform="rotate(-90 186.3 232.8)">Gnd</text>
<text x="230.4" y="232.8" transform="rotate(-90 230.4 232.8)">Vcc</text>
<text x="233.9" y="232.8" transform="rotate(-90 233.9 232.8)">Trig</text>
<text x="237.4" y="232.8" transform="rotate(-90 237.4 232.8)">Echo</text>
<text x="240.9" y="232.8" transform="rotate(-90 240.9 232.8)">Gnd</text>
<text x="61.4" y="237.3" transform="rotate(-90 61.4 237.3)">1</text>
<text x="64.9" y="237.3" transform="rotate(-90 64.9 237.3)">2</text>
<text x="68.4" y="237.3" transform="rotate(-90 68.4 237.3)">3</text>
<text x="72" y="237.3" transform="rotate(-90 72 237.3)">4</text>
<text x="117.8" y="237.3" transform="rotate(-90 117.8 237.3)">1</text>
<text x="121.4" y="237.3" transform="rotate(-90 121.4 237.3)">2</text>
<text x="124.9" y="237.3" transform="rotate(-90 124.9 237.3)">3</text>
<text x="128.4" y="237.3" transform="rotate(-90 128.4 237.3)">4</text>
<text x="174.3" y="237.3" transform="rotate(-90 174.3 237.3)">1</text>
<text x="177.8" y="237.3" transform="rotate(-90 177.8 237.3)">2</text>
<text x="181.3" y="237.3" transform="rotate(-90 181.3 237.3)">3</text>
<text x="184.9" y="237.3" transform="rotate(-90 184.9 237.3)">4</text>
<text x="229" y="237.3" transform="rotate(-90 229 237.3)">1</text>
<text x="232.5" y="237.3" transform="rotate(-90 232.5 237.3)">2</text>
<text x="236" y="237.3" transform="rotate(-90 236 237.3)">3</text>
<text x="239.5" y="237.3" transform="rotate(-90 239.5 237.3)">4</text>
</g>
<g font-size="3.2" fill="#8d2323">
<text x="140.8" y="136.1" transform="rotate(-90 140.8 136.1)">7</text>
<text x="140.8" y="156.5" transform="rotate(-90 140.8 156.5)">1</text>
</g>
<text font-size="3.2" x="145.3" y="142.8">PART</text>
</svg>
